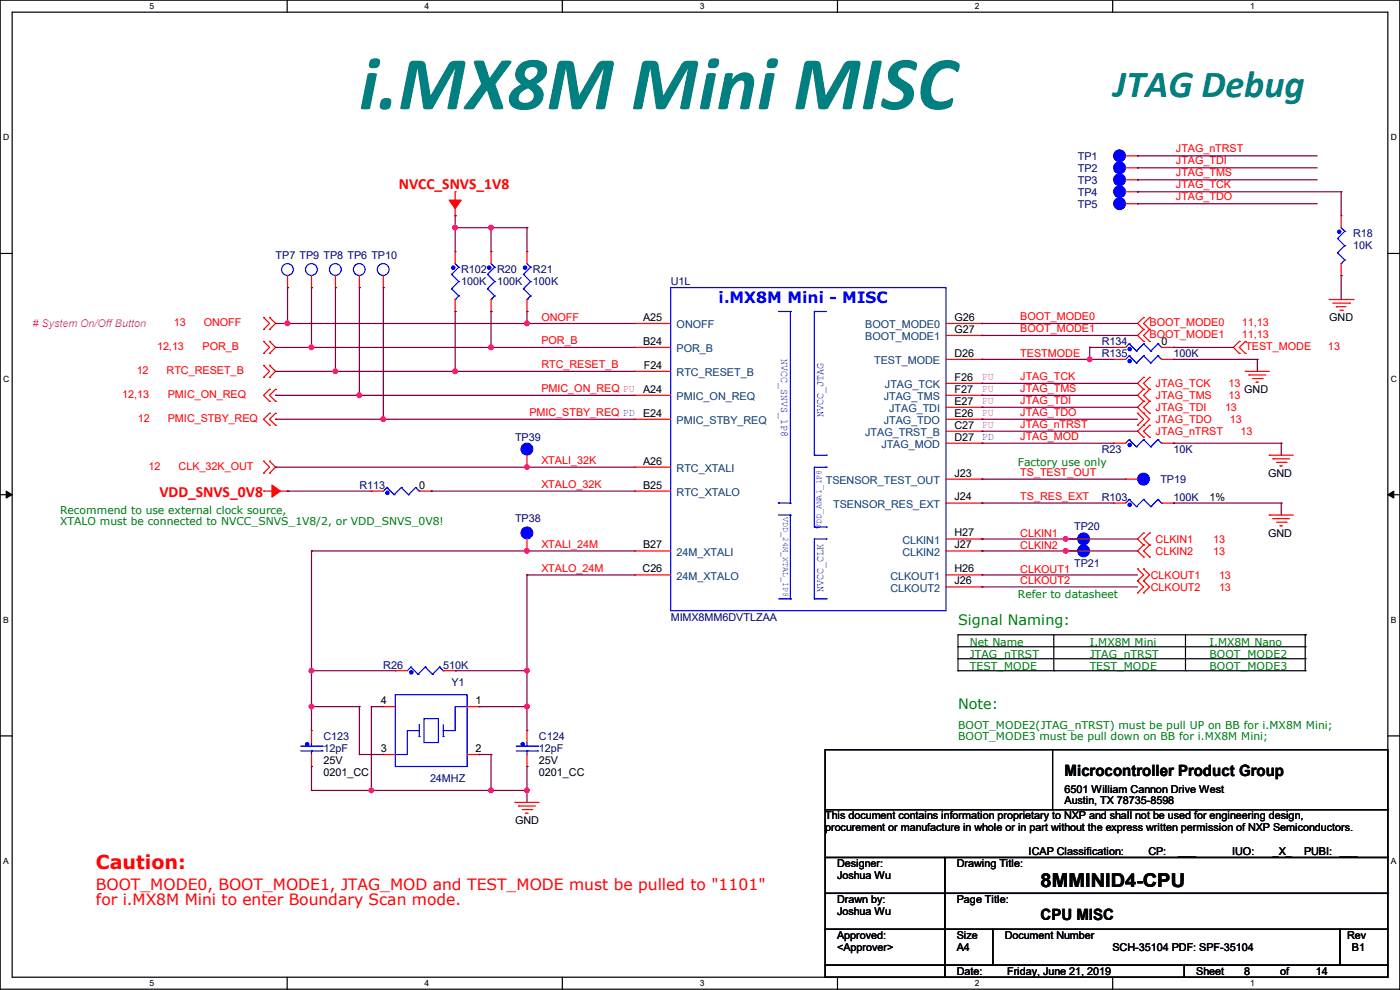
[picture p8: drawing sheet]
<svg xmlns="http://www.w3.org/2000/svg" width="297mm" height="210mm" viewBox="0 0 297 210" stroke-linecap="round" stroke-linejoin="round" font-family="sans-serif">
<path d="M0 0h297v209.8h-297zM2.6 2.6h291.8v204.7h-291.8z" fill="none" stroke="#000" stroke-width=".25"/>
<g fill="#fff">
<path d="M31.7 .3h1v2h-1z"/>
<path d="M31.7 207.6h1v1.9h-1z"/>
</g>
<path d="M60.9 0v2.6M60.9 207.3v2.5" fill="none" stroke="#000" stroke-width=".25"/>
<g fill="#fff">
<path d="M90.1 .3h1v2h-1z"/>
<path d="M90.1 207.6h1v1.9h-1z"/>
</g>
<path d="M119.3 0v2.6M119.3 207.3v2.5" fill="none" stroke="#000" stroke-width=".25"/>
<g fill="#fff">
<path d="M148.5 .3h.9v2h-.9z"/>
<path d="M148.5 207.6h.9v1.9h-.9z"/>
</g>
<path d="M177.7 0v2.6M177.7 207.3v2.5" fill="none" stroke="#000" stroke-width=".25"/>
<g fill="#fff">
<path d="M206.8 .3h1v2h-1z"/>
<path d="M206.8 207.6h1v1.9h-1z"/>
</g>
<path d="M236.1 0v2.6M236.1 207.3v2.5" fill="none" stroke="#000" stroke-width=".25"/>
<g fill="#fff">
<path d="M265.2 .3h1v2h-1z"/>
<path d="M265.2 207.6h1v1.9h-1z"/>
<path d="M.7 28.2h1.2v1.9h-1.2z"/>
<path d="M295.1 28.2h1.2v1.9h-1.2z"/>
<path d="M.7 79.3h1.2v2h-1.2z"/>
<path d="M295.1 79.3h1.2v2h-1.2z"/>
</g>
<path d="M0 53.8h2.6M294.4 53.8h2.6" fill="none" stroke="#000" stroke-width=".25"/>
<g fill="#fff">
<path d="M.7 130.5h1.2v2h-1.2z"/>
<path d="M295.1 130.5h1.1v2h-1.1z"/>
</g>
<path d="M0 104.9h2.6M294.4 104.9h2.6" fill="none" stroke="#000" stroke-width=".25"/>
<path d="M1.3 104.2l1.3 .7-1.3 .8zM294.4 104.9l1.3-.7v1.5z" fill="#000" stroke="#000" stroke-width=".21"/>
<g fill="#fff">
<path d="M.7 181.7h1.2v2h-1.2z"/>
<path d="M295.1 181.7h1.1v2h-1.1z"/>
</g>
<g fill="none" stroke="#000" stroke-width=".25">
<path d="M203.2 137.2h73.7M203.2 139.7h73.7M223.6 134.7v7.6M251.5 134.7v7.6M276.9 134.7h.1M276.9 137.2h.1M276.9 139.7h.1M276.9 134.7h-73.7v7.6M276.9 134.7v7.6M0 156.1h2.6M175 159h119.4v12.7h-119.4zM203.2 142.3h.1"/>
<path d="M203.2 142.3h73.7M223.3 159v12.7M223.6 142.3h.1M251.5 142.3h.1M276.9 142.3h.1M294.4 156.1h2.6M175 171.7h119.4v10.2h-119.4zM223.3 171.7h.1M175 181.9h25.4v7.6h-25.4zM175 189.5h25.4v7.6h-25.4zM175 197.1h25.4v7.7h-25.4zM200.4 181.9h94v7.6h-94z"/>
<path d="M200.4 189.5h94v7.6h-94zM200.4 197.1h10.2v7.7h-10.2zM210.6 197.1h73.7v7.7h-73.7zM284.3 197.1h10.1v7.7h-10.1zM175 204.8h25.4v2.5h-25.4zM200.4 204.8h50.8v2.5h-50.8zM251.2 204.8h43.2v2.5h-43.2z"/>
</g>
<g fill="none" stroke="#f00" stroke-width=".25">
<path d="M238.8 33.1h2.5M238.8 35.6h2.5M238.8 38.1h2.5M241.3 33.1h.1M241.3 35.6h.1M241.3 38.1h.1M61 58.5v2.5M66.1 58.5v2.5M71.2 58.5v2.5M76.2 58.5v2.5M81.3 58.5v2.5M96.6 45.8h.1"/>
<path d="M96.6 40.7h.1M96.6 53.4h.1M96.6 40.7v2.8M96.6 44v1.8M96.6 53.4v2.5M104.2 53.4h.1M104.2 53.4v2.5M111.8 53.4h.1M111.8 53.4v2.5M238.8 40.7h2.5M238.8 43.2h2.5M241.3 40.7h.1"/>
<path d="M241.3 43.2h.1M284.5 45.8h.1M284.5 58.5h.1M284.5 45.8v2.5M284.5 55.9v2.6M55.9 69.9h.1M55.9 67.4h.1M55.9 75h.1M55.9 72.4h.1M55.9 77.5h.1M55.9 67.4l1.3 1.2-1.3 1.3M55.9 72.4l1.3 1.3-1.3 1.3"/>
<path d="M55.9 77.5l1.3 1.3-1.3 1.3M57.2 67.4h.1M57.2 69.9h.1M57.2 72.4h.1M57.2 75h.1M57.2 77.5h.1M57.2 67.4l1.3 1.2-1.3 1.3M57.2 72.4l1.3 1.3-1.3 1.3M57.2 77.5l1.3 1.3-1.3 1.3M61 61h.1M66.1 61h.1M71.2 61h.1"/>
<path d="M76.2 61h.1M81.3 61h.1M96.6 66.1h.1M96.6 63.5v2.6M104.2 66.1h.1M104.2 63.5v2.6M111.8 66.1h.1M111.8 63.5v2.6M134.7 68.6h.1M134.7 73.7h.1M134.7 78.8h.1M134.7 78.8h7.6"/>
<path d="M134.7 68.6h7.6M134.7 73.7h7.6M200.7 68.6h7.6M200.7 76.2h7.6M200.7 71.2h7.6M208.3 68.6h.1M208.3 76.2h.1M208.3 71.2h.1M236.3 73.7h.1M236.3 76.2h.1M236.3 73.7h2.5M236.3 76.2h2.5"/>
<path d="M242.6 67.4h.1M242.6 69.9h.1M242.6 72.4h.1M242.6 67.4l-1.3 1.2 1.3 1.3M242.6 69.9l-1.3 1.3 1.3 1.2M243.9 69.9h.1M243.9 67.4h.1M243.9 72.4h.1M243.9 67.4l-1.3 1.2 1.3 1.3M243.9 69.9l-1.3 1.3 1.3 1.2M246.4 73.7h2.6M246.4 76.2h2.6"/>
<path d="M249 73.7h.1M249 76.2h.1M262.9 72.4h.1M262.9 75h.1M262.9 72.4l-1.2 1.3 1.2 1.3M264.2 78.8h.1M264.2 75h.1M264.2 72.4h.1M264.2 78.8h5.1M264.2 72.4l-1.3 1.3 1.3 1.3M265 79.5h.1M265 79.5h3.5"/>
<path d="M282 63.5h5.1M282.7 64.3h3.6M283.5 65.1h.1M283.5 65.1h2M284.3 65.8h.5M284.8 65.8h.1M286.3 64.3h.1M287.1 63.5h.1M55.9 97.8h.1M55.9 80.1h.1M55.9 97.8l1.3 1.3-1.3 1.3M57.2 97.8h.1"/>
<path d="M57.2 82.6h.1M57.2 85.1h.1M57.2 87.7h.1M57.2 90.2h.1M57.2 80.1h.1M57.2 97.8l1.3 1.3-1.3 1.3M57.2 82.6l-1.3 1.3 1.3 1.2M57.2 87.7l-1.3 1.2 1.3 1.3M58.5 82.6h.1M58.5 85.1h.1M58.5 87.7h.1M58.5 90.2h.1"/>
<path d="M58.5 82.6l-1.3 1.3 1.3 1.2M58.5 87.7l-1.3 1.2 1.3 1.3M111.8 99.1h.1M111.8 96.6v2.5M134.7 99.1h.1M134.7 88.9h.1M134.7 83.9h.1M134.7 83.9h7.6M134.7 99.1h7.6M134.7 88.9h7.6M200.7 94h7.6M200.7 86.4h7.6"/>
<path d="M200.7 83.9h7.6M200.7 88.9h7.6M200.7 91.5h7.6M200.7 81.3h7.6M208.3 86.4h.1M208.3 83.9h.1M208.3 94h.1M208.3 91.5h.1M208.3 88.9h.1M208.3 81.3h.1M236.3 94h.1M236.3 94h2.5"/>
<path d="M241.3 87.7h.1M241.3 90.2h.1M241.3 87.7l1.3 1.2-1.3 1.3M242.6 80.1h.1M242.6 82.6h.1M242.6 85.1h.1M242.6 87.7h.1M242.6 90.2h.1M242.6 92.8h.1M242.6 80.1l-1.3 1.2 1.3 1.3M242.6 82.6l-1.3 1.3 1.3 1.2M242.6 85.1l-1.3 1.3 2.6 2.5-2.6 2.6 1.3 1.3"/>
<path d="M243.9 82.6h.1M243.9 80.1h.1M243.9 85.1h.1M243.9 87.7h.1M243.9 92.8h.1M243.9 90.2h.1M243.9 80.1l-1.3 1.2 1.3 1.3M243.9 82.6l-1.3 1.3 1.3 1.2M243.9 85.1l-1.3 1.3 1.3 1.3M243.9 90.2l-1.3 1.3 1.3 1.3M246.4 94h2.6M249 94h.1"/>
<path d="M265.7 80.3h2.1M266.5 81.1h.1M266.5 81.1h.5M267.8 80.3h.1M269.3 96.6h.1M269.3 96.6h5.1M270 97.3h.1M270 97.3h3.6M270.8 98.1h2M271.6 98.8h.1M271.6 98.8h.5M272.8 98.1h.1"/>
<path d="M55.9 104.2h.1M55.9 100.4h.1M55.9 104.2h2.8M57.2 100.4h.1M59.2 104.2h1.8M61 104.2h.1M78.8 104.2h.1M78.8 104.2h2.5M88.9 104.2h2.6M91.5 104.2h.1M111.8 116.9h.1M111.8 114.3v2.6"/>
<path d="M134.7 104.2h.1M134.7 116.9h.1M134.7 104.2h7.6M134.7 116.9h7.6M200.7 116.9h7.6M200.7 101.6h7.6M200.7 114.3h7.6M200.7 106.7h7.6M208.3 116.9h.1M208.3 114.3h.1M208.3 106.7h.1M208.3 101.6h.1"/>
<path d="M226.1 116.9h.1M226.1 114.3h.1M226.1 116.9h2.5M226.1 114.3h2.5M236.3 106.7h.1M236.3 106.7h2.5M238.8 101.6h.1M238.8 101.6h2.5M242.6 113.1h.1M242.6 115.6h.1M242.6 118.2h.1M242.6 113.1l-1.3 1.2 1.3 1.3"/>
<path d="M242.6 115.6l-1.3 1.3 1.3 1.3M243.9 115.6h.1M243.9 113.1h.1M243.9 118.2h.1M243.9 113.1l-1.3 1.2 1.3 1.3M243.9 115.6l-1.3 1.3 1.3 1.3M246.4 106.7h2.6M249 106.7h.1M269.3 109.3h.1M269.3 109.3h5.1M270 110h.1M270 110h3.6"/>
<path d="M270.8 110.8h2M271.6 111.5h.1M271.6 111.5h.5M272.8 110.8h.1M134.7 122h.1M134.7 122h7.6M200.7 122h7.6M200.7 124.5h7.6M208.3 124.5h.1M208.3 122h.1M241.3 123.2h.1M241.3 120.7h.1"/>
<path d="M241.3 125.8h.1M241.3 120.7l1.3 1.3-1.3 1.2M241.3 123.2l1.3 1.3-1.3 1.3M242.6 123.2h.1M242.6 120.7h.1M242.6 125.8h.1M242.6 120.7l1.3 1.3-1.3 1.2M242.6 123.2l1.3 1.3-1.3 1.3M66.1 155h.1M66.1 155v2.5M81.3 149.9h.1M81.3 149.9h2.6"/>
<path d="M83.9 142.3h.1M83.9 142.3h2.5M94 142.3h2.6M96.6 142.3h.1M99.1 149.9h2.5M101.6 149.9h.1M111.8 155h.1M111.8 155v2.5M66.1 162.6h.1M66.1 160.1v2.5M81.3 160.1h.1M81.3 160.1h2.6"/>
<path d="M99.1 160.1h2.5M101.6 160.1h.1M109.3 170.2h.1M109.3 170.2h5M110 171h.1M110 171h3.6M110.8 171.7h2M111.5 172.5h.1M111.5 172.5h.6M111.8 162.6h.1M111.8 160.1v2.5M112.8 171.7h.1"/>
</g>
<g fill="#f00" stroke="#f00" stroke-width=".25">
<path d="M95.3 42.5h2.5l-1.2 1.7z" fill-rule="evenodd"/>
<path d="M57.7 102.9l1.8 1.3-1.8 1.3z" fill-rule="evenodd"/>
</g>
<g fill="none" stroke="#00f" stroke-width=".25">
<path d="M95.8 58.2h.1M95.8 58.2l1.5 1.5M96.6 55.9l.7 .8M97.3 56.7h.1M97.3 59.7h.1M97.3 56.7l-1.5 1.5M97.3 59.7l-1.5 1.6M103.4 58.2h.1M103.4 58.2l1.5 1.5M104.2 55.9l.7 .8M104.9 56.7h.1M104.9 59.7h.1"/>
<path d="M104.9 56.7l-1.5 1.5M104.9 59.7l-1.5 1.6M111 58.2h.1M111 58.2l1.6 1.5M111.8 55.9l.8 .8M112.6 56.7h.1M112.6 59.7h.1M112.6 56.7l-1.6 1.5M112.6 59.7l-1.6 1.6M283.8 50.6h.1M283.8 53.6h.1M283.8 50.6l1.5 1.5"/>
<path d="M283.8 53.6l1.5 1.6M284.5 55.9h.1M284.5 48.3l.8 .8M285.3 49.1h.1M285.3 52.1h.1M285.3 55.2h.1M285.3 49.1l-1.5 1.5M285.3 52.1l-1.5 1.5M285.3 55.2l-.8 .7M95.8 61.3h.1M95.8 61.3l1.5 1.5M96.6 63.5h.1"/>
<path d="M97.3 62.8h.1M97.3 62.8l-.7 .7M103.4 61.3h.1M103.4 61.3l1.5 1.5M104.2 63.5h.1M104.9 62.8h.1M104.9 62.8l-.7 .7M111 61.3h.1M111 61.3l1.6 1.5M111.8 63.5h.1M112.6 62.8h.1M112.6 62.8l-.8 .7"/>
<path d="M142.3 61h58.4v68.6h-58.4zM165.1 66.1h2.6M167.7 66.1h.1M167.7 66.1v40.6M172.8 66.1h.1M172.8 66.1v30.5M172.8 66.1h2.5M239.6 72.9h.1M239.6 75.5h.1M239.6 72.9l-.8 .8M239.6 72.9l1.5 1.6M239.6 75.5l-.8 .7"/>
<path d="M239.6 75.5l1.5 1.5M241.1 74.5h.1M241.1 77h.1M242.6 72.9h.1M242.6 75.5h.1M242.6 72.9l-1.5 1.6M242.6 72.9l1.5 1.6M242.6 75.5l-1.5 1.5M242.6 75.5l1.5 1.5M244.1 74.5h.1M244.1 77h.1M245.7 72.9h.1"/>
<path d="M245.7 75.5h.1M245.7 72.9l-1.6 1.6M245.7 72.9l.7 .8M245.7 75.5l-1.6 1.5M245.7 75.5l.7 .7M246.4 73.7h.1M246.4 76.2h.1M172.8 96.6h.1M172.8 96.6h2.5M175.3 96.6h.1M175.3 99.1h.1M175.3 99.1h-2.5v12.7"/>
<path d="M239.6 93.3h.1M239.6 93.3l-.8 .7M239.6 93.3l1.5 1.5M241.1 94.8h.1M242.6 93.3h.1M242.6 93.3l-1.5 1.5M242.6 93.3l1.5 1.5M244.1 94.8h.1M245.7 93.3h.1M245.7 93.3l-1.6 1.5M245.7 93.3l.7 .7M246.4 94h.1"/>
<path d="M82.1 103.4h.1M82.1 103.4l-.8 .8M82.1 103.4l1.5 1.5M83.6 104.9h.1M85.1 103.4h.1M85.1 103.4l-1.5 1.5M85.1 103.4l1.6 1.5M86.7 104.9h.1M88.2 103.4h.1M88.2 103.4l-1.5 1.5M88.2 103.4l.7 .8M88.9 104.2h.1"/>
<path d="M165.1 106.7h.1M165.1 106.7h2.6M165.1 109.3h2.6M167.7 106.7h.1M167.7 109.3h.1M167.7 109.3v17.7M172.8 111.8h.1M172.8 111.8h2.5M175.3 114.3h.1M175.3 111.8h.1M175.3 114.3h-2.5v12.7M239.6 106h.1"/>
<path d="M239.6 106l-.8 .7M239.6 106l1.5 1.5M241.1 107.5h.1M242.6 106h.1M242.6 106l-1.5 1.5M242.6 106l1.5 1.5M244.1 107.5h.1M245.7 106h.1M245.7 106l-1.6 1.5M245.7 106l.7 .7M246.4 106.7h.1M165.1 127h2.6"/>
<path d="M167.7 127h.1M172.8 127h.1M172.8 127h2.5M175.3 127h.1M63.8 159.3h4.6M63.8 158.3h4.6M66.1 159.3h.1M66.1 158.3h.1M66.1 157.5v.8M66.1 159.3v.8M68.4 159.3h.1M68.4 158.3h.1"/>
<path d="M83.9 147.4h15.2v15.2h-15.2zM87.2 141.5h.1M87.2 141.5l-.8 .8M87.2 141.5l1.5 1.5M88.7 143h.1M88.9 156.3h.1M88.9 155h-2.5v5.1h-2.5M88.9 153.7v2.6M90 152.4h3v5.1h-3zM90.2 141.5h.1M90.2 141.5l-1.5 1.5M90.2 141.5l1.5 1.5"/>
<path d="M91.7 143h.1M93.3 141.5h.1M93.3 141.5l-1.6 1.5M93.3 141.5l.7 .8M94 156.3h.1M94 142.3h.1M94 153.7v2.6M99.1 149.9h-2.5v5.1h-2.6M109.5 159.3h4.6M109.5 158.3h4.6M111.8 159.3h.1M111.8 158.3h.1"/>
<path d="M111.8 157.5v.8M111.8 159.3v.8M114.1 159.3h.1M114.1 158.3h.1"/>
<circle cx="61" cy="57.2" r="1.25"/>
<circle cx="66.1" cy="57.2" r="1.25"/>
<circle cx="71.1" cy="57.2" r="1.25"/>
<circle cx="76.2" cy="57.2" r="1.25"/>
<circle cx="81.3" cy="57.2" r="1.25"/>
</g>
<g fill="#00f" stroke="#00f" stroke-width=".25">
<circle cx="237.5" cy="33" r="1.25"/>
<circle cx="239.7" cy="94.4" r=".36"/>
<circle cx="237.5" cy="40.7" r="1.25"/>
<circle cx="229.9" cy="116.9" r="1.25"/>
<circle cx="242.6" cy="101.6" r="1.25"/>
<circle cx="65.2" cy="157.9" r=".36"/>
<circle cx="103.8" cy="56.8" r=".36"/>
<circle cx="239.7" cy="107.1" r=".36"/>
<circle cx="237.5" cy="35.6" r="1.25"/>
<circle cx="87.3" cy="142.6" r=".36"/>
<circle cx="237.5" cy="43.2" r="1.25"/>
<circle cx="111.8" cy="113.1" r="1.25"/>
<circle cx="111.4" cy="56.8" r=".36"/>
<circle cx="111.8" cy="95.3" r="1.25"/>
<circle cx="237.5" cy="38.1" r="1.25"/>
<circle cx="239.7" cy="74.1" r=".36"/>
<circle cx="96.2" cy="56.8" r=".36"/>
<circle cx="229.9" cy="114.3" r="1.25"/>
<circle cx="239.7" cy="76.6" r=".36"/>
<circle cx="110.9" cy="157.9" r=".36"/>
<circle cx="284.1" cy="49.2" r=".36"/>
<circle cx="82.2" cy="104.5" r=".36"/>
</g>
<g fill="none" stroke="#800040" stroke-width=".25">
<path d="M241.3 35.6h.1M241.3 38.1h.1M241.3 33.1h.1M241.3 35.6h38.1M241.3 38.1h38.1M241.3 33.1h38.1M96.6 45.8h.1M96.6 48.3h.1M96.6 45.8v7.6M96.6 48.3h15.2M104.2 48.3h.1M104.2 48.3v5.1"/>
<path d="M111.8 48.3h.1M111.8 48.3v5.1M241.3 40.7h.1M241.3 43.2h.1M241.3 40.7h43.2M241.3 43.2h38.1M284.5 40.7h.1M284.5 58.5h.1M284.5 40.7v5.1M284.5 58.5v5M58.5 68.6h.1M58.5 73.7h.1"/>
<path d="M58.5 78.8h.1M58.5 68.6h76.2M58.5 73.7h76.2M58.5 78.8h76.2M61 61h.1M61 68.6h.1M61 61v7.6M66.1 61h.1M66.1 73.7h.1M66.1 61v12.7M71.2 61h.1M71.2 78.8h.1"/>
<path d="M71.2 61v17.8M76.2 61h.1M76.2 61v22.9M81.3 61h.1M81.3 61v27.9M96.6 66.1h.1M96.6 78.8h.1M96.6 66.1v12.7M104.2 73.7h.1M104.2 66.1h.1M104.2 66.1v7.6M111.8 68.6h.1"/>
<path d="M111.8 66.1h.1M111.8 66.1v2.5M208.3 68.6h.1M208.3 71.2h.1M208.3 76.2h.1M208.3 68.6h33M208.3 71.2h33M208.3 76.2h28M231.2 73.7h.1M231.2 76.2h.1M231.2 73.7h5.1M231.2 73.7v2.5"/>
<path d="M249 73.7h.1M249 76.2h.1M249 73.7h12.7M249 76.2h17.7M266.7 76.2h.1M266.7 76.2v2.6M58.5 99.1h.1M58.5 83.9h.1M58.5 88.9h.1M58.5 88.9h76.2M58.5 83.9h76.2M58.5 99.1h76.2"/>
<path d="M76.2 83.9h.1M81.3 88.9h.1M111.8 99.1h.1M208.3 86.4h.1M208.3 88.9h.1M208.3 81.3h.1M208.3 83.9h.1M208.3 94h.1M208.3 91.5h.1M208.3 86.4h33M208.3 88.9h33M208.3 81.3h33"/>
<path d="M208.3 83.9h33M208.3 94h28M208.3 91.5h33M249 94h.1M249 94h22.8M271.8 94h.1M271.8 94v2.6M61 104.2h.1M61 104.2h17.8M66.1 116.9h.1M66.1 116.9v38.1M66.1 116.9h68.6"/>
<path d="M91.5 104.2h.1M91.5 104.2h43.2M111.8 116.9h.1M208.3 116.9h.1M208.3 114.3h.1M208.3 106.7h.1M208.3 101.6h.1M208.3 116.9h33M208.3 114.3h33M208.3 106.7h28M208.3 101.6h30.5M226.1 116.9h.1"/>
<path d="M226.1 114.3h.1M249 106.7h.1M249 106.7h22.8M271.8 106.7h.1M271.8 106.7v2.6M111.8 122h.1M111.8 122v33M111.8 122h22.9M208.3 124.5h.1M208.3 122h.1M208.3 122h33M208.3 124.5h33"/>
<path d="M66.1 149.9h.1M66.1 142.3h.1M66.1 149.9h10.1M66.1 142.3h17.8M76.2 149.9h.1M76.2 149.9v10.2M78.8 149.9h.1M78.8 149.9h2.5M78.8 149.9v17.8M96.6 142.3h.1M96.6 142.3h15.2M101.6 149.9h.1"/>
<path d="M101.6 149.9h10.2M111.8 149.9h.1M111.8 142.3h.1M66.1 167.7h.1M66.1 162.6h.1M66.1 162.6v5.1M66.1 167.7h45.7M76.2 160.1h.1M76.2 160.1h5.1M78.8 167.7h.1M101.6 160.1h.1M101.6 160.1h2.6"/>
<path d="M104.2 167.7h.1M104.2 160.1h.1M104.2 160.1v7.6M111.8 162.6h.1M111.8 167.7h.1M111.8 162.6v7.6"/>
</g>
<g fill="#f0f" stroke="#f0f" stroke-width=".25">
<circle cx="111.8" cy="142.3" r=".49"/>
<circle cx="111.8" cy="116.9" r=".49"/>
<circle cx="66.1" cy="149.9" r=".49"/>
<circle cx="111.8" cy="149.9" r=".49"/>
<circle cx="78.8" cy="167.7" r=".49"/>
<circle cx="104.2" cy="167.7" r=".49"/>
<circle cx="111.8" cy="167.7" r=".49"/>
<circle cx="66.1" cy="142.3" r=".49"/>
<circle cx="226.1" cy="116.9" r=".49"/>
<circle cx="226.1" cy="114.3" r=".49"/>
<circle cx="111.8" cy="99.1" r=".49"/>
<circle cx="96.5" cy="48.3" r=".49"/>
<circle cx="81.3" cy="88.9" r=".49"/>
<circle cx="111.8" cy="68.6" r=".49"/>
<circle cx="61" cy="68.6" r=".49"/>
<circle cx="104.2" cy="48.3" r=".49"/>
<circle cx="76.2" cy="83.8" r=".49"/>
<circle cx="96.5" cy="78.8" r=".49"/>
<circle cx="71.1" cy="78.8" r=".49"/>
<circle cx="104.2" cy="73.7" r=".49"/>
<circle cx="66.1" cy="73.7" r=".49"/>
<circle cx="231.2" cy="76.2" r=".49"/>
</g>
<text font-size="16.3" fill="#008080" x="76.2" y="23.2">i.MX8M Mini MISC</text>
<text font-size="8.1" fill="#008080" x="236.3" y="20.5">JTAG Debug</text>
<text font-size="4.1" fill="#f00" x="20.4" y="184.4">Caution:</text>
<text font-size="4.1" x="220.8" y="188.2">8MMINID4-CPU</text>
<g font-size="3.3" fill="#f00">
<text x="84.6" y="40">NVCC_SNVS_1V8</text>
<text x="33.8" y="105.5">VDD_SNVS_0V8</text>
<text x="20.4" y="188.8">BOOT_MODE0, BOOT_MODE1, JTAG_MOD and TEST_MODE must be pulled to &quot;1101&quot;</text>
<text x="20.4" y="192.1">for i.MX8M Mini to enter Boundary Scan mode.</text>
</g>
<text font-size="3.3" fill="#00f" x="152.4" y="64.3">i.MX8M Mini - MISC</text>
<g font-size="3.3">
<text x="225.9" y="164.7">Microcontroller Product Group</text>
<text x="220.8" y="195.2">CPU MISC</text>
</g>
<g font-size="3" fill="#008000">
<text x="203.2" y="132.6">Signal Naming:</text>
<text x="203.2" y="150.4">Note:</text>
</g>
<g font-size="2.3" fill="#000080">
<text x="228.6" y="33.9">TP1</text>
<text x="228.6" y="41.5">TP4</text>
<text x="228.6" y="36.4">TP2</text>
<text x="228.6" y="38.9">TP3</text>
<text x="228.6" y="44">TP5</text>
<text x="287.1" y="50.4">R18</text>
<text x="287.1" y="52.9">10K</text>
<text x="58.5" y="54.9">TP7 TP9 TP8 TP6 TP10</text>
<text x="97.8" y="58">R102</text>
<text x="105.5" y="58">R20</text>
<text x="113.1" y="58">R21</text>
<text x="97.8" y="60.5">100K</text>
<text x="105.5" y="60.5">100K</text>
<text x="113.1" y="60.5">100K</text>
<text x="142.3" y="60.5">U1L</text>
<text x="233.7" y="73.2">R134</text>
<text x="233.7" y="75.8">R135</text>
<text x="249" y="75.8">100K</text>
<text x="109.3" y="93.6">TP39</text>
<text x="233.7" y="96.1">R23</text>
<text x="249" y="96.1">10K</text>
<text x="76.2" y="103.7">R113</text>
<text x="233.7" y="106.3">R103</text>
<text x="246.2" y="102.4">TP19</text>
<text x="249" y="106.3">100K</text>
<text x="109.3" y="110.8">TP38</text>
<text x="227.9" y="112.4">TP20</text>
<text x="227.9" y="120.2">TP21</text>
<text x="142.3" y="131.7">MIMX8MM6DVTLZAA</text>
<text x="81.3" y="141.8">R26</text>
<text x="94" y="141.8">510K</text>
<text x="95.8" y="145.6">Y1</text>
<text x="68.6" y="157.1">C123</text>
<text x="68.6" y="159.6">12pF</text>
<text x="114.3" y="157.1">C124</text>
<text x="114.3" y="159.6">12pF</text>
<text x="91.2" y="165.9">24MHZ</text>
</g>
<g font-size="2.3" fill="#f00">
<text x="249.5" y="34.9">JTAG_TDI</text>
<text x="249.5" y="32.3">JTAG_nTRST</text>
<text x="249.5" y="40">JTAG_TCK</text>
<text x="249.5" y="37.4">JTAG_TMS</text>
<text x="249.5" y="42.5">JTAG_TDO</text>
<text x="36.9" y="69.2">13</text>
<text x="43.2" y="69.2">ONOFF</text>
<text x="114.9" y="68.1">ONOFF</text>
<text x="216.5" y="67.9">BOOT_MODE0</text>
<text x="216.5" y="70.4">BOOT_MODE1</text>
<text x="243.9" y="69.2">BOOT_MODE0</text>
<text x="243.9" y="71.7">BOOT_MODE1</text>
<text x="263.5" y="69.2">11,13</text>
<text x="263.5" y="71.7">11,13</text>
<text x="33.3" y="74.3">12,13</text>
<text x="43" y="74.3">POR_B</text>
<text x="114.9" y="73">POR_B</text>
<text x="216.5" y="75.7">TESTMODE</text>
<text x="264.2" y="74.3">TEST_MODE</text>
<text x="281.7" y="74.3">13</text>
<text x="29" y="79.3">12</text>
<text x="35.3" y="79.3">RTC_RESET_B</text>
<text x="114.9" y="78.1">RTC_RESET_B</text>
<text x="114.9" y="83.1">PMIC_ON_REQ PU</text>
<text x="216.5" y="80.6">JTAG_TCK</text>
<text x="216.5" y="83.1">JTAG_TMS</text>
<text x="245.2" y="82.1">JTAG_TCK</text>
<text x="260.6" y="82.1">13</text>
<text x="26" y="84.4">12,13</text>
<text x="29.3" y="89.5">12</text>
<text x="35.6" y="84.4">PMIC_ON_REQ</text>
<text x="35.6" y="89.5">PMIC_STBY_REQ</text>
<text x="112.3" y="88.2">PMIC_STBY_REQ PD</text>
<text x="216.5" y="85.7">JTAG_TDI</text>
<text x="216.5" y="88.2">JTAG_TDO</text>
<text x="245.2" y="84.7">JTAG_TMS</text>
<text x="245.2" y="87.2">JTAG_TDI</text>
<text x="245.2" y="89.7">JTAG_TDO</text>
<text x="259.9" y="87.2">13</text>
<text x="260.6" y="84.7">13</text>
<text x="260.9" y="89.7">13</text>
<text x="216.5" y="93.3">JTAG_MOD</text>
<text x="216.5" y="90.8">JTAG_nTRST</text>
<text x="245.2" y="92.3">JTAG_nTRST</text>
<text x="263.2" y="92.3">13</text>
<text x="31.5" y="99.7">12</text>
<text x="37.9" y="99.7">CLK_32K_OUT</text>
<text x="114.9" y="98.4">XTALI_32K</text>
<text x="216.5" y="100.9">TS_TEST_OUT</text>
<text x="114.9" y="103.5">XTALO_32K</text>
<text x="216.5" y="106">TS_RES_EXT</text>
<text x="216.5" y="113.8">CLKIN1</text>
<text x="114.9" y="116.2">XTALI_24M</text>
<text x="216.5" y="116.4">CLKIN2</text>
<text x="245.2" y="115.1">CLKIN1</text>
<text x="245.2" y="117.7">CLKIN2</text>
<text x="257.4" y="115.1">13</text>
<text x="257.4" y="117.7">13</text>
<text x="114.9" y="121.2">XTALO_24M</text>
<text x="216.5" y="124">CLKOUT2</text>
<text x="216.5" y="121.5">CLKOUT1</text>
<text x="244.1" y="122.8">CLKOUT1</text>
<text x="244.1" y="125.3">CLKOUT2</text>
<text x="258.6" y="122.8">13</text>
<text x="258.6" y="125.3">13</text>
</g>
<g font-size="2.3" fill="#f0f">
<text x="6.9" y="69.4"># System On/Off Button</text>
<text x="208.3" y="83.2">PU</text>
<text x="208.3" y="80.6">PU</text>
<text x="208.3" y="85.7">PU</text>
<text x="208.3" y="88.3">PU</text>
<text x="208.3" y="90.8">PU</text>
</g>
<g font-size="2.3">
<text x="136.4" y="68.1">A25</text>
<text x="202.5" y="68.1">G26</text>
<text x="202.5" y="70.6">G27</text>
<text x="282" y="68.2">GND</text>
<text x="136.4" y="73.2">B24</text>
<text x="202.5" y="75.7">D26</text>
<text x="246.4" y="73.2">0</text>
<text x="136.4" y="83.3">A24</text>
<text x="136.6" y="78.2">F24</text>
<text x="202.5" y="83.3">F27</text>
<text x="202.5" y="80.8">F26</text>
<text x="264" y="83.4">GND</text>
<text x="136.4" y="88.4">E24</text>
<text x="202.5" y="85.9">E27</text>
<text x="202.5" y="88.4">E26</text>
<text x="202.5" y="93.5">D27</text>
<text x="202.5" y="90.9">C27</text>
<text x="136.4" y="98.6">A26</text>
<text x="202.5" y="101.1">J23</text>
<text x="269" y="101.2">GND</text>
<text x="88.9" y="103.7">0</text>
<text x="136.4" y="103.6">B25</text>
<text x="202.5" y="106.2">J24</text>
<text x="256.6" y="106.3">1%</text>
<text x="202.5" y="113.8">H27</text>
<text x="269" y="113.9">GND</text>
<text x="136.4" y="116.3">B27</text>
<text x="202.5" y="116.3">J27</text>
<text x="136.3" y="121.4">C26</text>
<text x="202.5" y="124">J26</text>
<text x="202.5" y="121.4">H26</text>
<text x="80.8" y="149.4">4</text>
<text x="100.9" y="149.4">1</text>
<text x="80.8" y="159.5">3</text>
<text x="100.9" y="159.5">2</text>
<text x="68.6" y="162.1">25V</text>
<text x="68.6" y="164.7">0201_CC</text>
<text x="114.3" y="162.1">25V</text>
<text x="114.3" y="164.7">0201_CC</text>
<text x="175.1" y="173.8">This document contains information proprietary to NXP and shall not be used for engineering design,</text>
<text x="225.9" y="168.2">6501 William Cannon Drive West</text>
<text x="225.9" y="170.6">Austin, TX 78735-8598</text>
<text x="109.3" y="174.8">GND</text>
<text x="175.1" y="176.4">procurement or manufacture in whole or in part without the express written permission of NXP Semiconductors.</text>
<text x="177.6" y="184">Designer:</text>
<text x="203" y="184">Drawing Title:</text>
<text x="218.2" y="181.4">ICAP Classification:</text>
<text x="243.6" y="181.4">CP:</text>
<text x="250" y="181.4">___</text>
<text x="261.4" y="181.4">IUO:</text>
<text x="270" y="181.4">_X_</text>
<text x="276.7" y="181.4">PUBI:</text>
<text x="284.3" y="181.4">___</text>
<text x="177.6" y="191.6">Drawn by:</text>
<text x="177.6" y="186.5">Joshua Wu</text>
<text x="203" y="191.6">Page Title:</text>
<text x="177.6" y="194.1">Joshua Wu</text>
<text x="177.6" y="199.2">Approved:</text>
<text x="177.6" y="201.8">&lt;Approver&gt;</text>
<text x="203" y="199.2">Size</text>
<text x="203" y="201.8">A4</text>
<text x="213.1" y="199.2">Document Number</text>
<text x="236" y="201.8">SCH-35104 PDF: SPF-35104</text>
<text x="285.8" y="199.2">Rev</text>
<text x="286.8" y="201.8">B1</text>
<text x="203" y="206.8">Date:</text>
<text x="213.7" y="206.8">Friday, June 21, 2019</text>
<text x="253.8" y="206.8">Sheet</text>
<text x="264" y="206.8">8</text>
<text x="271.6" y="206.8">of</text>
<text x="279.2" y="206.8">14</text>
</g>
<g font-size="2.3" fill="#004080">
<text x="143.6" y="69.7">ONOFF</text>
<text x="183.6" y="69.7">BOOT_MODE0</text>
<text x="143.6" y="74.8">POR_B</text>
<text x="183.6" y="72.2">BOOT_MODE1</text>
<text x="185.5" y="77.3">TEST_MODE</text>
<text x="143.6" y="79.8">RTC_RESET_B</text>
<text x="187.8" y="82.4">JTAG_TCK</text>
<text x="143.6" y="84.9">PMIC_ON_REQ</text>
<text x="187.5" y="84.9">JTAG_TMS</text>
<text x="188.6" y="87.5">JTAG_TDI</text>
<text x="143.6" y="90">PMIC_STBY_REQ</text>
<text x="183.6" y="92.5">JTAG_TRST_B</text>
<text x="187" y="95.1">JTAG_MOD</text>
<text x="187.5" y="90">JTAG_TDO</text>
<text x="143.6" y="100.2">RTC_XTALI</text>
<text x="143.6" y="105.2">RTC_XTALO</text>
<text x="175.2" y="102.7">TSENSOR_TEST_OUT</text>
<text x="176.7" y="107.8">TSENSOR_RES_EXT</text>
<text x="143.6" y="117.9">24M_XTALI</text>
<text x="191.4" y="117.9">CLKIN2</text>
<text x="191.4" y="115.4">CLKIN1</text>
<text x="143.6" y="123">24M_XTALO</text>
<text x="188.9" y="125.6">CLKOUT2</text>
<text x="188.9" y="123">CLKOUT1</text>
</g>
<g font-size="2.3" fill="#00f">
<text x="165.7" y="76.2" transform="rotate(90 165.7 76.2)">NVCC_SNVS_1P8</text>
<text x="174.7" y="88.4" transform="rotate(-90 174.7 88.4)">NVCC_JTAG</text>
<text x="174.7" y="125.5" transform="rotate(-90 174.7 125.5)">NVCC_CLK</text>
</g>
<text font-size="2.3" fill="#8000ff" x="208.3" y="93.3">PD</text>
<g font-size="2.3" fill="#008000">
<text x="215.9" y="98.8">Factory use only</text>
<text x="12.7" y="109">Recommend to use external clock source,</text>
<text x="12.7" y="111.3">XTALO must be connected to NVCC_SNVS_1V8/2, or VDD_SNVS_0V8!</text>
<text x="215.9" y="126.8">Refer to datasheet</text>
<text x="205.8" y="136.9">Net Name</text>
<text x="231.2" y="136.9">I.MX8M Mini</text>
<text x="256.6" y="136.9">I.MX8M Nano</text>
<text x="205.8" y="142">TEST_MODE</text>
<text x="205.8" y="139.5">JTAG_nTRST</text>
<text x="231.2" y="139.5">JTAG_nTRST</text>
<text x="231.2" y="142">TEST_MODE</text>
<text x="256.6" y="139.5">BOOT_MODE2</text>
<text x="256.6" y="142">BOOT_MODE3</text>
<text x="203.2" y="154.7">BOOT_MODE2(JTAG_nTRST) must be pull UP on BB for i.MX8M Mini;</text>
<text x="203.2" y="157">BOOT_MODE3 must be pull down on BB for i.MX8M Mini;</text>
</g>
<g font-size="1.8">
<text x="31.7" y="1.9">5</text>
<text x="90.1" y="1.9">4</text>
<text x="148.5" y="1.9">3</text>
<text x="206.8" y="1.9">2</text>
<text x="265.2" y="1.9">1</text>
<text x=".7" y="29.8">D</text>
<text x="295.1" y="29.8">D</text>
<text x=".7" y="80.9">C</text>
<text x="295.1" y="80.9">C</text>
<text x=".7" y="132.1">B</text>
<text x="295.1" y="132.1">B</text>
<text x=".7" y="183.3">A</text>
<text x="295.1" y="183.3">A</text>
<text x="31.7" y="209.2">5</text>
<text x="90.1" y="209.2">4</text>
<text x="148.5" y="209.2">3</text>
<text x="206.8" y="209.2">2</text>
<text x="265.2" y="209.2">1</text>
</g>
<g font-size="1.8" fill="#00f">
<text x="166.2" y="109.8" transform="rotate(90 166.2 109.8)">VDD_24M_XTAL_1P8</text>
<text x="174.3" y="112.3" transform="rotate(-90 174.3 112.3)">VDD_ANA1_1P8</text>
</g>
</svg>
